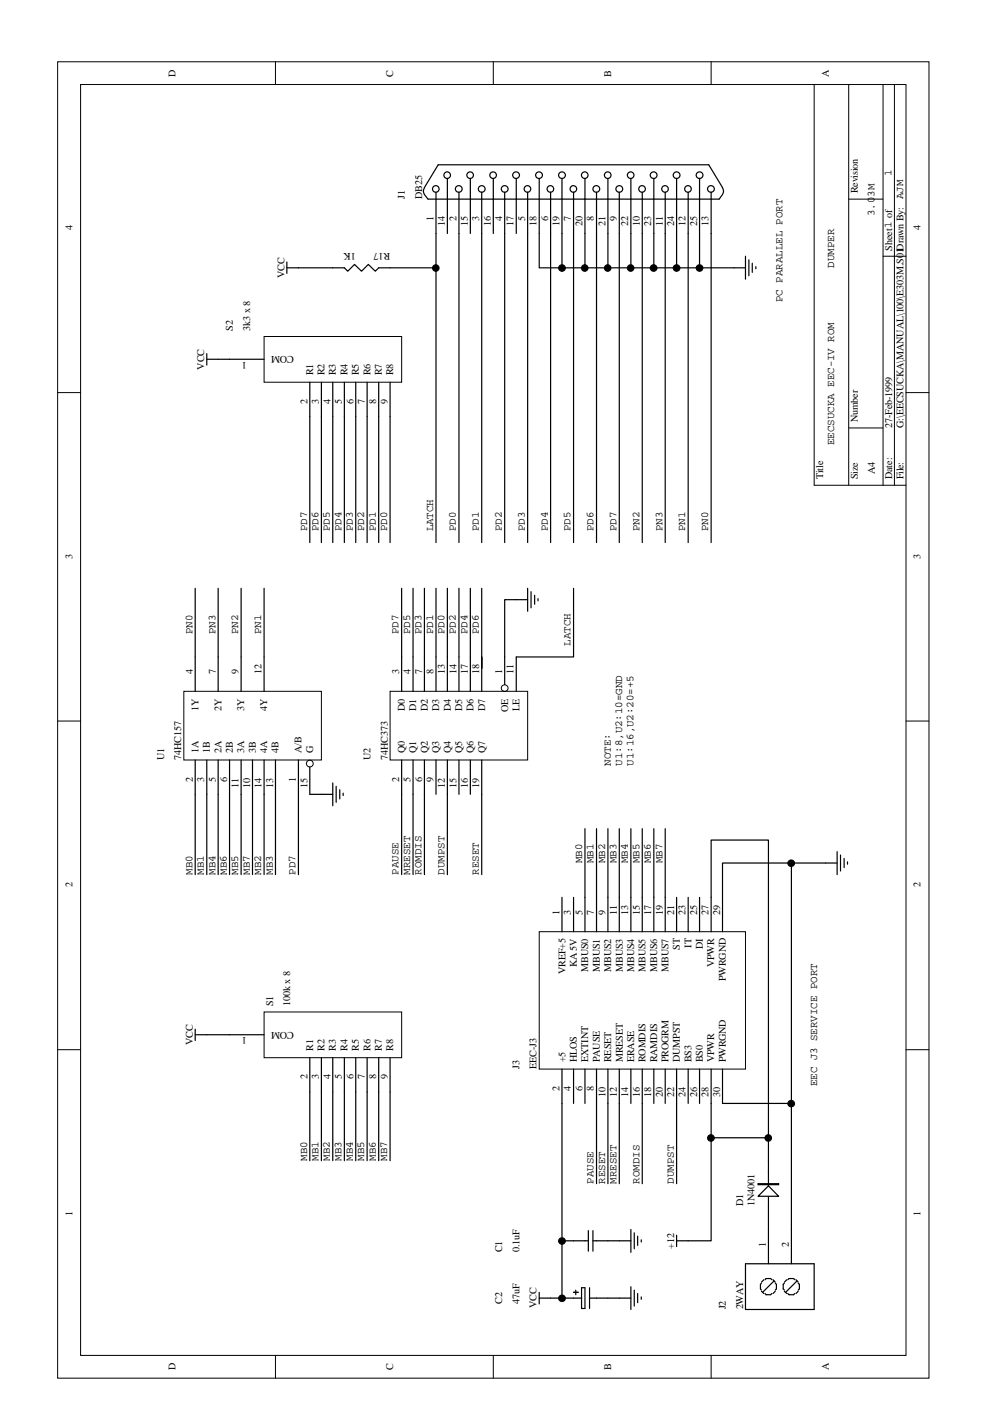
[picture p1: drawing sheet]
<svg xmlns="http://www.w3.org/2000/svg" width="210mm" height="297mm" viewBox="0 0 210 297" stroke-linecap="round" stroke-linejoin="round" font-family="sans-serif">
<g fill="none" stroke="#000" stroke-width=".21">
<path d="M12.2 13.1h184.8v279.1h-184.8zM17.1 17.9h175v269.5h-175zM58.4 13.1v4.8M104.6 13.1v4.8M150.8 13.1v4.8M172.6 17.9v85h19.5M179.9 17.9v85M187.2 17.9v85M189.6 17.9v85M179.9 42.2h7.3M187.2 54.3h4.9M12.2 83.2h4.9"/>
<path d="M179.9 90.7h7.3M192.1 83.2h4.9M12.2 152.9h4.9M192.1 152.9h4.9M12.2 222.6h4.9M192.1 222.6h4.9M58.4 287.4v4.8M104.6 287.4v4.8M150.8 287.4v4.8"/>
</g>
<path d="M56 71.3h29.2v9.7h-29.2z" fill-rule="evenodd" fill="#fff"/>
<path d="M56 71.3h29.2v9.7h-29.2z" fill="none" stroke="#000" stroke-width=".21"/>
<path d="M48.7 76.2h7.3M65.7 81v7.3M68.1 81v7.3M70.6 81v7.3M73 81v7.3M75.4 81v7.3M77.8 81v7.3M80.3 81v7.3M82.7 81v7.3" fill="none" stroke="#000" stroke-width=".25"/>
<path d="M56 214.6h29.2v9.7h-29.2z" fill-rule="evenodd" fill="#fff"/>
<path d="M56 214.6h29.2v9.7h-29.2z" fill="none" stroke="#000" stroke-width=".21"/>
<g fill="none" stroke="#000" stroke-width=".25">
<path d="M60.8 55.6v2.4M60.8 56.8h2.5M43.8 75v2.4M43.8 76.2h2.5M41.4 219.4h2.4M41.4 218.2v2.4M48.7 219.4h7.3M65.7 224.3v7.2M68.1 224.3v7.2M70.6 224.3v7.2M73 224.3v7.2M75.4 224.3v7.2"/>
<path d="M77.8 224.3v7.2M80.3 224.3v7.2M82.7 224.3v7.2M114.3 274v2.5M114.3 275.2h2.4"/>
</g>
<path d="M114.3 197.5h43.8v29.2h-43.8z" fill-rule="evenodd" fill="#fff"/>
<path d="M114.3 197.5h43.8v29.2h-43.8z" fill="none" stroke="#000" stroke-width=".21"/>
<g fill="none" stroke="#000" stroke-width=".25">
<path d="M90 39.8l2.9-4.9h57.4l2.9 4.9M90 39.8a1.19 1.19 0 0 0 0 1.4l.7 1h61.8l.7-1a1.24 1.24 0 0 0-.1-1.4M94.9 37.8v11.7M99.7 37.8v11.7M104.6 37.8v11.7M109.5 37.8v11.7M114.3 37.8v11.7M119.2 37.8v11.7M124 37.8v11.7M128.9 37.8v11.7M133.8 37.8v11.7M138.6 37.8v11.7"/>
<path d="M143.5 37.8v11.7M148.3 37.8v11.7M70.6 56.8h2.4l.7 .7 1.5-1.4 1.5 1.4 1.4-1.4 1.5 1.4 .7-.7h2.4M92.4 40.7v8.8M97.3 40.7v8.8M102.1 40.7v8.8M107 40.7v8.8M111.9 40.7v8.8M116.7 40.7v8.8M121.6 40.7v8.8M126.5 40.7v8.8M131.3 40.7v8.8"/>
<path d="M136.2 40.7v8.8M141 40.7v8.8M145.9 40.7v8.8M150.8 40.7v8.8M109.5 127.1h2.4M111.9 124.7v4.9M112.6 125.4v3.5M113.4 126.2v1.9M114.1 126.9v.5M119.2 190.3v7.2M121.6 190.3v7.2M124 190.3v7.2"/>
<path d="M126.5 190.3v7.2M128.9 190.3v7.2M131.3 190.3v7.2M133.8 190.3v7.2M136.2 190.3v7.2M138.6 190.3v7.2M141 190.3v7.2M143.5 190.3v7.2M145.9 190.3v7.2M148.3 190.3v7.2M150.8 190.3v7.2M153.2 190.3v7.2"/>
<path d="M119.2 226.7v7.2M121.6 226.7v7.2M124 226.7v7.2M126.5 226.7v7.2M128.9 226.7v7.2M131.3 226.7v7.2M133.8 226.7v7.2M136.2 226.7v7.2M138.6 226.7v7.2M141 226.7v7.2M143.5 226.7v7.2M145.9 226.7v7.2"/>
<path d="M148.3 226.7v7.2M150.8 226.7v7.2M153.2 226.7v7.2M158.1 267.9h14.5v9.7h-14.5zM161.4 272l-.2 .3v1l.2 .2M161.4 273.8l.6 .4M162 271.3l-.6 .5M162.2 274.2l.2 .3h1l.2-.3M162.9 260.7v7.2M163.6 271.3l-.2-.2h-1l-.2 .2M163.9 271.3l.5 .5M164.1 271.6l-2.4 2.4"/>
<path d="M164.4 272l.2 .3v1l-.2 .2M164.4 273.8l-.5 .4M166.3 272l-.2 .3v1l.2 .2M166.3 273.8l.5 .4M166.8 271.3l-.5 .5M167 274.2l.3 .3h1l.2-.3M167.8 260.7v7.2M168.5 271.3l-.2-.2h-1l-.3 .2M168.8 271.3l.4 .5M169 271.6l-2.4 2.4M169.2 272l.3 .3v1l-.3 .2M169.2 273.8l-.4 .4"/>
<circle cx="94.8" cy="37.1" r=".7"/>
<circle cx="99.7" cy="37.1" r=".7"/>
<circle cx="104.5" cy="37.1" r=".7"/>
<circle cx="109.4" cy="37.1" r=".71"/>
<circle cx="114.3" cy="37.1" r=".71"/>
<circle cx="119.1" cy="37.1" r=".71"/>
<circle cx="124" cy="37.1" r=".7"/>
<circle cx="128.8" cy="37.1" r=".7"/>
<circle cx="133.7" cy="37.1" r=".7"/>
<circle cx="138.6" cy="37.1" r=".71"/>
<circle cx="143.4" cy="37.1" r=".71"/>
<circle cx="148.3" cy="37.1" r=".71"/>
<circle cx="92.4" cy="40.1" r=".7"/>
<circle cx="97.3" cy="40.1" r=".71"/>
<circle cx="102.1" cy="40.1" r=".71"/>
<circle cx="107" cy="40.1" r=".71"/>
<circle cx="111.8" cy="40.1" r=".7"/>
<circle cx="116.7" cy="40.1" r=".7"/>
<circle cx="121.6" cy="40.1" r=".7"/>
<circle cx="126.4" cy="40.1" r=".71"/>
<circle cx="131.3" cy="40.1" r=".71"/>
<circle cx="136.1" cy="40.1" r=".7"/>
<circle cx="141" cy="40.1" r=".7"/>
<circle cx="145.9" cy="40.1" r=".7"/>
<circle cx="150.7" cy="40.1" r=".71"/>
</g>
<path d="M82.7 146.6h29.2v14.5h-29.2z" fill-rule="evenodd" fill="#fff"/>
<g fill="none" stroke="#000" stroke-width=".21">
<path d="M82.7 146.6h29.2v14.5h-29.2z"/>
<circle cx="107" cy="145.9" r=".71"/>
</g>
<g fill="none" stroke="#000" stroke-width=".25">
<path d="M155.6 56.8h2.5M158.1 54.3v4.9M158.8 55.1v3.4M159.5 55.8v2M160.3 56.5v.5M85.2 139.3v7.3M87.6 139.3v7.3M90 139.3v7.3M92.4 139.3v7.3M94.9 139.3v7.3M97.3 139.3v7.3M99.7 139.3v7.3"/>
<path d="M102.1 139.3v7.3M107 139.3v5.8M109.5 139.3v7.3M68.1 168.4h2.5M70.6 166v4.8M71.3 166.7v3.4M72 167.4v2M72.8 168.2v.5M85.2 161.1v7.3M87.6 161.1v7.3M90 161.1v7.3M92.4 161.1v7.3"/>
<path d="M94.9 161.1v7.3M97.3 161.1v7.3M99.7 161.1v7.3M102.1 161.1v7.3M121.6 263.1h3.1M124.7 260.9v4.4M125.7 263.1h3.2M125.7 260.9v4.4M131.3 263.1h2.5M133.8 260.7v4.8M134.5 261.4v3.4M135.2 262.1v1.9"/>
<path d="M136 262.9v.4"/>
</g>
<path d="M39 146.6h29.1v14.5h-29.1z" fill-rule="evenodd" fill="#fff"/>
<g fill="none" stroke="#000" stroke-width=".21">
<path d="M39 146.6h29.1v14.5h-29.1z"/>
<circle cx="65.7" cy="161.9" r=".72"/>
</g>
<g fill="none" stroke="#000" stroke-width=".25">
<path d="M41.4 139.3v7.3M46.3 139.3v7.3M51.1 139.3v7.3M56 139.3v7.3M41.4 161.1v7.3M43.8 161.1v7.3M46.3 161.1v7.3M48.7 161.1v7.3M51.1 161.1v7.3M53.5 161.1v7.3M56 161.1v7.3M58.4 161.1v7.3"/>
<path d="M63.3 161.1v7.3M65.7 162.6v5.8M175.1 183h2.4M177.5 180.6v4.8M178.2 181.3v3.4M179 182v2M179.7 182.7v.5M162.9 248.5v7.3M143.5 261.9v2.4M143.5 263.1h2.4"/>
</g>
<path d="M160.7 251h4.4v.2h-4.4z" fill-rule="evenodd" fill="#fff"/>
<path d="M160.7 251h4.4v.2h-4.4z" fill="none" stroke="#000" stroke-width=".25"/>
<path d="M160.7 253.6l2.2-2.2 2.2 2.2z" fill="#fff"/>
<g fill="none" stroke="#000" stroke-width=".25">
<path d="M63.3 56.8h7.3M82.7 56.8h9.7M92.4 49.5v65.5M97.3 49.5v65.5M102.1 49.5v65.5M107 49.5v65.5M111.9 49.5v65.5M114.3 49.5v7.3h41.3M116.7 49.5v65.5M119.2 49.5v7.3M121.6 49.5v65.5M124 49.5v7.3"/>
<path d="M126.5 49.5v65.5M128.9 49.5v7.3M131.3 49.5v65.5M133.8 49.5v7.3M136.2 49.5v65.5M138.6 49.5v7.3M141 49.5v65.5M143.5 49.5v7.3M145.9 49.5v65.5M148.3 49.5v7.3M150.8 49.5v65.5M46.3 76.2h2.4"/>
<path d="M65.7 88.3v26.7M68.1 88.3v26.7M70.6 88.3v26.7M73 88.3v26.7M75.4 88.3v26.7M77.8 88.3v26.7M80.3 88.3v26.7M82.7 88.3v26.7M41.4 124.7v14.6M46.3 124.7v14.6M51.1 124.7v14.6M56 124.7v14.6"/>
<path d="M85.2 124.7v14.6M87.6 124.7v14.6M90 124.7v14.6M92.4 124.7v14.6M94.9 124.7v14.6M97.3 124.7v14.6M99.7 124.7v14.6M102.1 124.7v17v-2.4M109.5 127.1h-2.5v12.2M121.6 124.7v14.6h-12.1M41.4 168.4v17M43.8 168.4v17"/>
<path d="M46.3 168.4v17M48.7 168.4v17M51.1 168.4v17M53.5 168.4v17M56 168.4v17M58.4 168.4v17M63.3 168.4v17M65.7 168.4h2.4M85.2 168.4v17M87.6 168.4v17M90 168.4v17M94.9 168.4v17"/>
<path d="M102.1 168.4v17M124 175.7v14.6M126.5 175.7v14.6M128.9 175.7v14.6M131.3 175.7v14.6M133.8 175.7v14.6M136.2 175.7v14.6M138.6 175.7v14.6M141 175.7v14.6M150.8 190.3v-12.2h12.1v70.4M153.2 190.3v-7.3h14.6v77.7M167.8 183h7.3"/>
<path d="M43.8 219.4h4.9M65.7 231.5v14.6M68.1 231.5v14.6M70.6 231.5v14.6M73 231.5v14.6M75.4 231.5v14.6M77.8 231.5v14.6M80.3 231.5v14.6M82.7 231.5v14.6M119.2 233.9v29.2h2.4M126.5 233.9v17.1M128.9 233.9v17.1"/>
<path d="M131.3 233.9v17.1M136.2 233.9v17.1M143.5 233.9v17.1M150.8 233.9v29.2h-4.9M153.2 233.9h14.6M150.8 241.2h12.1M160.7 253.6l2.2-2.2 2.2 2.2zM162.9 255.8v4.9M119.2 263.1v12.1h-2.5M119.2 275.2h4.1M121.6 274h1M122.1 273.5v1"/>
<path d="M123.3 273h.7v4.4h-.7zM125 275.2h8.8M125 273v4.4M128.9 263.1h2.4M133.8 272.8v4.8M134.5 273.5v3.4M135.2 274.2v2M136 275v.5"/>
</g>
<g fill="#000">
<circle cx="92.4" cy="56.8" r=".7"/>
<circle cx="119.1" cy="56.8" r=".71"/>
<circle cx="124" cy="56.8" r=".7"/>
<circle cx="128.8" cy="56.8" r=".7"/>
<circle cx="133.7" cy="56.8" r=".7"/>
<circle cx="138.6" cy="56.8" r=".71"/>
<circle cx="143.4" cy="56.8" r=".71"/>
<circle cx="148.3" cy="56.8" r=".71"/>
<circle cx="167.7" cy="183" r=".71"/>
<circle cx="167.7" cy="234" r=".71"/>
<circle cx="150.7" cy="241.3" r=".71"/>
<circle cx="162.9" cy="241.3" r=".7"/>
<circle cx="119.1" cy="275.3" r=".71"/>
<circle cx="119.1" cy="263.1" r=".71"/>
</g>
<g fill="none" stroke="#000" stroke-width=".21">
<circle cx="92.4" cy="56.8" r=".7"/>
<circle cx="119.1" cy="56.8" r=".71"/>
<circle cx="124" cy="56.8" r=".7"/>
<circle cx="128.8" cy="56.8" r=".7"/>
<circle cx="133.7" cy="56.8" r=".7"/>
<circle cx="138.6" cy="56.8" r=".71"/>
<circle cx="143.4" cy="56.8" r=".71"/>
<circle cx="148.3" cy="56.8" r=".71"/>
<circle cx="167.7" cy="183" r=".71"/>
<circle cx="167.7" cy="234" r=".71"/>
<circle cx="150.7" cy="241.3" r=".71"/>
<circle cx="162.9" cy="241.3" r=".7"/>
<circle cx="119.1" cy="275.3" r=".71"/>
<circle cx="119.1" cy="263.1" r=".71"/>
</g>
<g font-size="2.3">
<text x="189" y="37.4" transform="rotate(-90 189 37.4)">1</text>
<text x="185.4" y="45.9" transform="rotate(-90 185.4 45.9)">3.03M</text>
<text x="191.5" y="42.2" transform="rotate(-90 191.5 42.2)">AJM</text>
<text x="176.9" y="56.8" transform="rotate(-90 176.9 56.8)">DUMPER</text>
<text x="165.9" y="64.1" transform="rotate(-90 165.9 64.1)">PC PARALLEL PORT</text>
<text x="176.9" y="94.4" transform="rotate(-90 176.9 94.4)">EECSUCKA EEC-IV ROM</text>
<text x="65.1" y="112.6" transform="rotate(-90 65.1 112.6)">PD7</text>
<text x="67.5" y="112.6" transform="rotate(-90 67.5 112.6)">PD6</text>
<text x="70" y="112.6" transform="rotate(-90 70 112.6)">PD5</text>
<text x="72.4" y="112.6" transform="rotate(-90 72.4 112.6)">PD4</text>
<text x="74.8" y="112.6" transform="rotate(-90 74.8 112.6)">PD3</text>
<text x="77.2" y="112.6" transform="rotate(-90 77.2 112.6)">PD2</text>
<text x="79.7" y="112.6" transform="rotate(-90 79.7 112.6)">PD1</text>
<text x="82.1" y="112.6" transform="rotate(-90 82.1 112.6)">PD0</text>
<text x="91.8" y="112.6" transform="rotate(-90 91.8 112.6)">LATCH</text>
<text x="96.7" y="112.6" transform="rotate(-90 96.7 112.6)">PD0</text>
<text x="101.5" y="112.6" transform="rotate(-90 101.5 112.6)">PD1</text>
<text x="106.4" y="112.6" transform="rotate(-90 106.4 112.6)">PD2</text>
<text x="111.3" y="112.6" transform="rotate(-90 111.3 112.6)">PD3</text>
<text x="116.1" y="112.6" transform="rotate(-90 116.1 112.6)">PD4</text>
<text x="121" y="112.6" transform="rotate(-90 121 112.6)">PD5</text>
<text x="125.8" y="112.6" transform="rotate(-90 125.8 112.6)">PD6</text>
<text x="130.7" y="112.6" transform="rotate(-90 130.7 112.6)">PD7</text>
<text x="135.6" y="112.6" transform="rotate(-90 135.6 112.6)">PN2</text>
<text x="140.4" y="112.6" transform="rotate(-90 140.4 112.6)">PN3</text>
<text x="145.3" y="112.6" transform="rotate(-90 145.3 112.6)">PN1</text>
<text x="150.1" y="112.6" transform="rotate(-90 150.1 112.6)">PN0</text>
<text x="40.8" y="134.4" transform="rotate(-90 40.8 134.4)">PN0</text>
<text x="45.7" y="134.4" transform="rotate(-90 45.7 134.4)">PN3</text>
<text x="50.5" y="134.4" transform="rotate(-90 50.5 134.4)">PN2</text>
<text x="55.4" y="134.4" transform="rotate(-90 55.4 134.4)">PN1</text>
<text x="84.5" y="134.4" transform="rotate(-90 84.5 134.4)">PD7</text>
<text x="87" y="134.4" transform="rotate(-90 87 134.4)">PD5</text>
<text x="89.4" y="134.4" transform="rotate(-90 89.4 134.4)">PD3</text>
<text x="91.8" y="134.4" transform="rotate(-90 91.8 134.4)">PD1</text>
<text x="94.3" y="134.4" transform="rotate(-90 94.3 134.4)">PD0</text>
<text x="96.7" y="134.4" transform="rotate(-90 96.7 134.4)">PD2</text>
<text x="99.1" y="134.4" transform="rotate(-90 99.1 134.4)">PD4</text>
<text x="101.5" y="134.4" transform="rotate(-90 101.5 134.4)">PD6</text>
<text x="121" y="136.9" transform="rotate(-90 121 136.9)">LATCH</text>
<text x="129.5" y="162.4" transform="rotate(-90 129.5 162.4)">NOTE:</text>
<text x="131.9" y="162.4" transform="rotate(-90 131.9 162.4)">U1:8,U2:10=GND</text>
<text x="134.4" y="162.4" transform="rotate(-90 134.4 162.4)">U1:16,U2:20=+5</text>
<text x="40.8" y="185.4" transform="rotate(-90 40.8 185.4)">MB0</text>
<text x="43.2" y="185.4" transform="rotate(-90 43.2 185.4)">MB1</text>
<text x="45.7" y="185.4" transform="rotate(-90 45.7 185.4)">MB4</text>
<text x="48.1" y="185.4" transform="rotate(-90 48.1 185.4)">MB6</text>
<text x="50.5" y="185.4" transform="rotate(-90 50.5 185.4)">MB5</text>
<text x="52.9" y="185.4" transform="rotate(-90 52.9 185.4)">MB7</text>
<text x="55.4" y="185.4" transform="rotate(-90 55.4 185.4)">MB2</text>
<text x="57.8" y="185.4" transform="rotate(-90 57.8 185.4)">MB3</text>
<text x="62.6" y="185.4" transform="rotate(-90 62.6 185.4)">PD7</text>
<text x="84.5" y="185.4" transform="rotate(-90 84.5 185.4)">PAUSE</text>
<text x="87" y="185.4" transform="rotate(-90 87 185.4)">MRESET</text>
<text x="89.4" y="185.4" transform="rotate(-90 89.4 185.4)">ROMDIS</text>
<text x="94.3" y="185.4" transform="rotate(-90 94.3 185.4)">DUMPST</text>
<text x="101.5" y="185.4" transform="rotate(-90 101.5 185.4)">RESET</text>
<text x="123.4" y="183" transform="rotate(-90 123.4 183)">MB0</text>
<text x="125.8" y="183" transform="rotate(-90 125.8 183)">MB1</text>
<text x="128.3" y="183" transform="rotate(-90 128.3 183)">MB2</text>
<text x="130.7" y="183" transform="rotate(-90 130.7 183)">MB3</text>
<text x="133.1" y="183" transform="rotate(-90 133.1 183)">MB4</text>
<text x="135.6" y="183" transform="rotate(-90 135.6 183)">MB5</text>
<text x="138" y="183" transform="rotate(-90 138 183)">MB6</text>
<text x="140.4" y="183" transform="rotate(-90 140.4 183)">MB7</text>
<text x="173.3" y="230.3" transform="rotate(-90 173.3 230.3)">EEC J3 SERVICE PORT</text>
<text x="65.1" y="246.1" transform="rotate(-90 65.1 246.1)">MB0</text>
<text x="67.5" y="246.1" transform="rotate(-90 67.5 246.1)">MB1</text>
<text x="70" y="246.1" transform="rotate(-90 70 246.1)">MB2</text>
<text x="72.4" y="246.1" transform="rotate(-90 72.4 246.1)">MB3</text>
<text x="74.8" y="246.1" transform="rotate(-90 74.8 246.1)">MB4</text>
<text x="77.2" y="246.1" transform="rotate(-90 77.2 246.1)">MB5</text>
<text x="79.7" y="246.1" transform="rotate(-90 79.7 246.1)">MB6</text>
<text x="82.1" y="246.1" transform="rotate(-90 82.1 246.1)">MB7</text>
<text x="125.8" y="251" transform="rotate(-90 125.8 251)">PAUSE</text>
<text x="128.3" y="251" transform="rotate(-90 128.3 251)">RESET</text>
<text x="130.7" y="251" transform="rotate(-90 130.7 251)">MRESET</text>
<text x="135.6" y="251" transform="rotate(-90 135.6 251)">ROMDIS</text>
<text x="142.9" y="251" transform="rotate(-90 142.9 251)">DUMPST</text>
</g>
<g font-size="2.2">
<text x="37.2" y="16.2" transform="rotate(-90 37.2 16.2)">D</text>
<text x="83.4" y="16.2" transform="rotate(-90 83.4 16.2)">C</text>
<text x="129.6" y="16.2" transform="rotate(-90 129.6 16.2)">B</text>
<text x="175.8" y="16.2" transform="rotate(-90 175.8 16.2)">A</text>
<text x="181.8" y="41" transform="rotate(-90 181.8 41)">Revision</text>
<text x="85.8" y="42.2" transform="rotate(-90 85.8 42.2)">J1</text>
<text x="89.5" y="42.2" transform="rotate(-90 89.5 42.2)">DB25</text>
<text x="91.9" y="46.8" transform="rotate(-90 91.9 46.8)">1</text>
<text x="96.8" y="46.8" transform="rotate(-90 96.8 46.8)">2</text>
<text x="101.6" y="46.8" transform="rotate(-90 101.6 46.8)">3</text>
<text x="106.5" y="46.8" transform="rotate(-90 106.5 46.8)">4</text>
<text x="111.4" y="46.8" transform="rotate(-90 111.4 46.8)">5</text>
<text x="116.2" y="46.8" transform="rotate(-90 116.2 46.8)">6</text>
<text x="121.1" y="46.8" transform="rotate(-90 121.1 46.8)">7</text>
<text x="125.9" y="46.8" transform="rotate(-90 125.9 46.8)">8</text>
<text x="130.8" y="46.8" transform="rotate(-90 130.8 46.8)">9</text>
<text x="15.4" y="48.8" transform="rotate(-90 15.4 48.8)">4</text>
<text x="75.4" y="53.7" transform="rotate(-180 75.4 53.7)">1K</text>
<text x="82.7" y="53.7" transform="rotate(-180 82.7 53.7)">R17</text>
<text x="94.3" y="48" transform="rotate(-90 94.3 48)">14</text>
<text x="99.2" y="48" transform="rotate(-90 99.2 48)">15</text>
<text x="104" y="48" transform="rotate(-90 104 48)">16</text>
<text x="108.9" y="48" transform="rotate(-90 108.9 48)">17</text>
<text x="113.8" y="48" transform="rotate(-90 113.8 48)">18</text>
<text x="118.6" y="48" transform="rotate(-90 118.6 48)">19</text>
<text x="123.5" y="48" transform="rotate(-90 123.5 48)">20</text>
<text x="128.4" y="48" transform="rotate(-90 128.4 48)">21</text>
<text x="133.2" y="48" transform="rotate(-90 133.2 48)">22</text>
<text x="135.7" y="48" transform="rotate(-90 135.7 48)">10</text>
<text x="138.1" y="48" transform="rotate(-90 138.1 48)">23</text>
<text x="140.5" y="48" transform="rotate(-90 140.5 48)">11</text>
<text x="142.9" y="48" transform="rotate(-90 142.9 48)">24</text>
<text x="145.4" y="48" transform="rotate(-90 145.4 48)">12</text>
<text x="147.8" y="48" transform="rotate(-90 147.8 48)">25</text>
<text x="150.2" y="48" transform="rotate(-90 150.2 48)">13</text>
<text x="189.1" y="53.1" transform="rotate(-90 189.1 53.1)">Sheet1 of</text>
<text x="195.2" y="48.8" transform="rotate(-90 195.2 48.8)">4</text>
<text x="60.3" y="58.9" transform="rotate(-90 60.3 58.9)">VCC</text>
<text x="49.4" y="70.1" transform="rotate(-90 49.4 70.1)">S2</text>
<text x="53" y="70.1" transform="rotate(-90 53 70.1)">3k3 x 8</text>
<text x="52.4" y="76.7" transform="rotate(-180 52.4 76.7)">1</text>
<text x="62.3" y="75.5" transform="rotate(-180 62.3 75.5)">COM</text>
<text x="43.3" y="78.4" transform="rotate(-90 43.3 78.4)">VCC</text>
<text x="66.4" y="79.6" transform="rotate(-90 66.4 79.6)">R1</text>
<text x="68.8" y="79.6" transform="rotate(-90 68.8 79.6)">R2</text>
<text x="71.2" y="79.6" transform="rotate(-90 71.2 79.6)">R3</text>
<text x="73.7" y="79.6" transform="rotate(-90 73.7 79.6)">R4</text>
<text x="76.1" y="79.6" transform="rotate(-90 76.1 79.6)">R5</text>
<text x="78.6" y="79.6" transform="rotate(-90 78.6 79.6)">R6</text>
<text x="81" y="79.6" transform="rotate(-90 81 79.6)">R7</text>
<text x="83.4" y="79.6" transform="rotate(-90 83.4 79.6)">R8</text>
<text x="65.2" y="85.7" transform="rotate(-90 65.2 85.7)">2</text>
<text x="67.6" y="85.7" transform="rotate(-90 67.6 85.7)">3</text>
<text x="70" y="85.7" transform="rotate(-90 70 85.7)">4</text>
<text x="72.5" y="85.7" transform="rotate(-90 72.5 85.7)">5</text>
<text x="74.9" y="85.7" transform="rotate(-90 74.9 85.7)">6</text>
<text x="77.3" y="85.7" transform="rotate(-90 77.3 85.7)">7</text>
<text x="79.7" y="85.7" transform="rotate(-90 79.7 85.7)">8</text>
<text x="82.2" y="85.7" transform="rotate(-90 82.2 85.7)">9</text>
<text x="181.8" y="89.5" transform="rotate(-90 181.8 89.5)">Number</text>
<text x="189.1" y="90.7" transform="rotate(-90 189.1 90.7)">27-Feb-1999</text>
<text x="191.5" y="90.7" transform="rotate(-90 191.5 90.7)">G:\EECSUCKA\MANUAL\100\E303M.S01Drawn By:</text>
<text x="174.5" y="101.7" transform="rotate(-90 174.5 101.7)">Title</text>
<text x="181.8" y="101.7" transform="rotate(-90 181.8 101.7)">Size</text>
<text x="185.5" y="100.5" transform="rotate(-90 185.5 100.5)">A4</text>
<text x="189.1" y="101.7" transform="rotate(-90 189.1 101.7)">Date:</text>
<text x="191.5" y="101.7" transform="rotate(-90 191.5 101.7)">File:</text>
<text x="15.4" y="118.4" transform="rotate(-90 15.4 118.4)">3</text>
<text x="195.2" y="118.4" transform="rotate(-90 195.2 118.4)">3</text>
<text x="40.9" y="142.9" transform="rotate(-90 40.9 142.9)">4</text>
<text x="45.7" y="142.9" transform="rotate(-90 45.7 142.9)">7</text>
<text x="50.6" y="142.9" transform="rotate(-90 50.6 142.9)">9</text>
<text x="55.4" y="142.9" transform="rotate(-90 55.4 142.9)">12</text>
<text x="84.6" y="142.9" transform="rotate(-90 84.6 142.9)">3</text>
<text x="87.1" y="142.9" transform="rotate(-90 87.1 142.9)">4</text>
<text x="89.5" y="142.9" transform="rotate(-90 89.5 142.9)">7</text>
<text x="91.9" y="142.9" transform="rotate(-90 91.9 142.9)">8</text>
<text x="94.3" y="142.9" transform="rotate(-90 94.3 142.9)">13</text>
<text x="96.8" y="142.9" transform="rotate(-90 96.8 142.9)">14</text>
<text x="99.2" y="142.9" transform="rotate(-90 99.2 142.9)">17</text>
<text x="101.6" y="142.9" transform="rotate(-90 101.6 142.9)">18</text>
<text x="106.5" y="142.9" transform="rotate(-90 106.5 142.9)">1</text>
<text x="108.9" y="142.9" transform="rotate(-90 108.9 142.9)">11</text>
<text x="42.1" y="150.7" transform="rotate(-90 42.1 150.7)">1Y</text>
<text x="46.9" y="150.7" transform="rotate(-90 46.9 150.7)">2Y</text>
<text x="51.8" y="150.7" transform="rotate(-90 51.8 150.7)">3Y</text>
<text x="56.7" y="150.7" transform="rotate(-90 56.7 150.7)">4Y</text>
<text x="85.8" y="150.7" transform="rotate(-90 85.8 150.7)">D0</text>
<text x="88.3" y="150.7" transform="rotate(-90 88.3 150.7)">D1</text>
<text x="90.7" y="150.7" transform="rotate(-90 90.7 150.7)">D2</text>
<text x="93.1" y="150.7" transform="rotate(-90 93.1 150.7)">D3</text>
<text x="95.6" y="150.7" transform="rotate(-90 95.6 150.7)">D4</text>
<text x="98" y="150.7" transform="rotate(-90 98 150.7)">D5</text>
<text x="100.4" y="150.7" transform="rotate(-90 100.4 150.7)">D6</text>
<text x="102.9" y="150.7" transform="rotate(-90 102.9 150.7)">D7</text>
<text x="107.7" y="150.9" transform="rotate(-90 107.7 150.9)">OE</text>
<text x="110.1" y="150.7" transform="rotate(-90 110.1 150.7)">LE</text>
<text x="34.8" y="161.1" transform="rotate(-90 34.8 161.1)">U1</text>
<text x="38.4" y="161.1" transform="rotate(-90 38.4 161.1)">74HC157</text>
<text x="42.1" y="159.7" transform="rotate(-90 42.1 159.7)">1A</text>
<text x="44.5" y="159.7" transform="rotate(-90 44.5 159.7)">1B</text>
<text x="46.9" y="159.7" transform="rotate(-90 46.9 159.7)">2A</text>
<text x="49.4" y="159.7" transform="rotate(-90 49.4 159.7)">2B</text>
<text x="51.8" y="159.7" transform="rotate(-90 51.8 159.7)">3A</text>
<text x="54.3" y="159.7" transform="rotate(-90 54.3 159.7)">3B</text>
<text x="56.7" y="159.7" transform="rotate(-90 56.7 159.7)">4A</text>
<text x="59.1" y="159.7" transform="rotate(-90 59.1 159.7)">4B</text>
<text x="64" y="159.7" transform="rotate(-90 64 159.7)">A/B</text>
<text x="66.4" y="159.7" transform="rotate(-90 66.4 159.7)">G</text>
<text x="78.6" y="161.1" transform="rotate(-90 78.6 161.1)">U2</text>
<text x="82.2" y="161.1" transform="rotate(-90 82.2 161.1)">74HC373</text>
<text x="85.8" y="159.7" transform="rotate(-90 85.8 159.7)">Q0</text>
<text x="88.3" y="159.7" transform="rotate(-90 88.3 159.7)">Q1</text>
<text x="90.7" y="159.7" transform="rotate(-90 90.7 159.7)">Q2</text>
<text x="93.1" y="159.7" transform="rotate(-90 93.1 159.7)">Q3</text>
<text x="95.6" y="159.7" transform="rotate(-90 95.6 159.7)">Q4</text>
<text x="98" y="159.7" transform="rotate(-90 98 159.7)">Q5</text>
<text x="100.4" y="159.7" transform="rotate(-90 100.4 159.7)">Q6</text>
<text x="102.9" y="159.7" transform="rotate(-90 102.9 159.7)">Q7</text>
<text x="40.9" y="165.7" transform="rotate(-90 40.9 165.7)">2</text>
<text x="43.3" y="165.7" transform="rotate(-90 43.3 165.7)">3</text>
<text x="45.7" y="165.7" transform="rotate(-90 45.7 165.7)">5</text>
<text x="48.2" y="165.7" transform="rotate(-90 48.2 165.7)">6</text>
<text x="50.6" y="167" transform="rotate(-90 50.6 167)">11</text>
<text x="53" y="167" transform="rotate(-90 53 167)">10</text>
<text x="55.4" y="167" transform="rotate(-90 55.4 167)">14</text>
<text x="57.9" y="167" transform="rotate(-90 57.9 167)">13</text>
<text x="62.7" y="165.7" transform="rotate(-90 62.7 165.7)">1</text>
<text x="65.2" y="167" transform="rotate(-90 65.2 167)">15</text>
<text x="84.6" y="165.7" transform="rotate(-90 84.6 165.7)">2</text>
<text x="87.1" y="165.7" transform="rotate(-90 87.1 165.7)">5</text>
<text x="89.5" y="165.7" transform="rotate(-90 89.5 165.7)">6</text>
<text x="91.9" y="165.7" transform="rotate(-90 91.9 165.7)">9</text>
<text x="94.3" y="167" transform="rotate(-90 94.3 167)">12</text>
<text x="96.8" y="167" transform="rotate(-90 96.8 167)">15</text>
<text x="99.2" y="167" transform="rotate(-90 99.2 167)">16</text>
<text x="101.6" y="167" transform="rotate(-90 101.6 167)">19</text>
<text x="15.4" y="188.1" transform="rotate(-90 15.4 188.1)">2</text>
<text x="195.2" y="188.1" transform="rotate(-90 195.2 188.1)">2</text>
<text x="118.6" y="193.9" transform="rotate(-90 118.6 193.9)">1</text>
<text x="121.1" y="193.9" transform="rotate(-90 121.1 193.9)">3</text>
<text x="123.5" y="193.9" transform="rotate(-90 123.5 193.9)">5</text>
<text x="125.9" y="193.9" transform="rotate(-90 125.9 193.9)">7</text>
<text x="128.4" y="193.9" transform="rotate(-90 128.4 193.9)">9</text>
<text x="130.8" y="193.9" transform="rotate(-90 130.8 193.9)">11</text>
<text x="133.2" y="193.9" transform="rotate(-90 133.2 193.9)">13</text>
<text x="135.7" y="193.9" transform="rotate(-90 135.7 193.9)">15</text>
<text x="138.1" y="193.9" transform="rotate(-90 138.1 193.9)">17</text>
<text x="140.5" y="193.9" transform="rotate(-90 140.5 193.9)">19</text>
<text x="142.9" y="193.9" transform="rotate(-90 142.9 193.9)">21</text>
<text x="145.4" y="193.9" transform="rotate(-90 145.4 193.9)">23</text>
<text x="147.8" y="193.9" transform="rotate(-90 147.8 193.9)">25</text>
<text x="150.2" y="193.9" transform="rotate(-90 150.2 193.9)">27</text>
<text x="152.7" y="193.9" transform="rotate(-90 152.7 193.9)">29</text>
<text x="144.2" y="201.4" transform="rotate(-90 144.2 201.4)">ST</text>
<text x="146.6" y="200.9" transform="rotate(-90 146.6 200.9)">IT</text>
<text x="149" y="201.2" transform="rotate(-90 149 201.2)">DI</text>
<text x="119.9" y="206.5" transform="rotate(-90 119.9 206.5)">VREF+5</text>
<text x="122.3" y="205.1" transform="rotate(-90 122.3 205.1)">KA 5V</text>
<text x="124.7" y="206.1" transform="rotate(-90 124.7 206.1)">MBUS0</text>
<text x="127.2" y="206.1" transform="rotate(-90 127.2 206.1)">MBUS1</text>
<text x="129.6" y="206.1" transform="rotate(-90 129.6 206.1)">MBUS2</text>
<text x="132" y="206.1" transform="rotate(-90 132 206.1)">MBUS3</text>
<text x="134.4" y="206.1" transform="rotate(-90 134.4 206.1)">MBUS4</text>
<text x="136.9" y="206.1" transform="rotate(-90 136.9 206.1)">MBUS5</text>
<text x="139.3" y="206.1" transform="rotate(-90 139.3 206.1)">MBUS6</text>
<text x="141.7" y="206.1" transform="rotate(-90 141.7 206.1)">MBUS7</text>
<text x="151.5" y="205.1" transform="rotate(-90 151.5 205.1)">VPWR</text>
<text x="153.9" y="208" transform="rotate(-90 153.9 208)">PWRGND</text>
<text x="57.9" y="213.3" transform="rotate(-90 57.9 213.3)">S1</text>
<text x="61.5" y="213.3" transform="rotate(-90 61.5 213.3)">100k x 8</text>
<text x="40.9" y="221.6" transform="rotate(-90 40.9 221.6)">VCC</text>
<text x="52.4" y="219.9" transform="rotate(-180 52.4 219.9)">1</text>
<text x="62.3" y="218.7" transform="rotate(-180 62.3 218.7)">COM</text>
<text x="66.4" y="222.8" transform="rotate(-90 66.4 222.8)">R1</text>
<text x="68.8" y="222.8" transform="rotate(-90 68.8 222.8)">R2</text>
<text x="71.2" y="222.8" transform="rotate(-90 71.2 222.8)">R3</text>
<text x="73.7" y="222.8" transform="rotate(-90 73.7 222.8)">R4</text>
<text x="76.1" y="222.8" transform="rotate(-90 76.1 222.8)">R5</text>
<text x="78.6" y="222.8" transform="rotate(-90 78.6 222.8)">R6</text>
<text x="81" y="222.8" transform="rotate(-90 81 222.8)">R7</text>
<text x="83.4" y="222.8" transform="rotate(-90 83.4 222.8)">R8</text>
<text x="110.1" y="226.7" transform="rotate(-90 110.1 226.7)">J3</text>
<text x="113.8" y="226.7" transform="rotate(-90 113.8 226.7)">EEC-J3</text>
<text x="119.9" y="225.2" transform="rotate(-90 119.9 225.2)">+5</text>
<text x="122.3" y="225.2" transform="rotate(-90 122.3 225.2)">HLOS</text>
<text x="124.7" y="225.2" transform="rotate(-90 124.7 225.2)">EXTINT</text>
<text x="127.2" y="225.2" transform="rotate(-90 127.2 225.2)">PAUSE</text>
<text x="129.6" y="225.2" transform="rotate(-90 129.6 225.2)">RESET</text>
<text x="132" y="225.2" transform="rotate(-90 132 225.2)">MRESET</text>
<text x="134.4" y="225.2" transform="rotate(-90 134.4 225.2)">ERASE</text>
<text x="136.9" y="225.2" transform="rotate(-90 136.9 225.2)">ROMDIS</text>
<text x="139.3" y="225.2" transform="rotate(-90 139.3 225.2)">RAMDIS</text>
<text x="141.7" y="225.2" transform="rotate(-90 141.7 225.2)">PROGRM</text>
<text x="144.2" y="225.2" transform="rotate(-90 144.2 225.2)">DUMPST</text>
<text x="146.6" y="225.2" transform="rotate(-90 146.6 225.2)">BS3</text>
<text x="149" y="225.2" transform="rotate(-90 149 225.2)">BS0</text>
<text x="151.5" y="225.2" transform="rotate(-90 151.5 225.2)">VPWR</text>
<text x="153.9" y="225.2" transform="rotate(-90 153.9 225.2)">PWRGND</text>
<text x="65.2" y="228.9" transform="rotate(-90 65.2 228.9)">2</text>
<text x="67.6" y="228.9" transform="rotate(-90 67.6 228.9)">3</text>
<text x="70" y="228.9" transform="rotate(-90 70 228.9)">4</text>
<text x="72.5" y="228.9" transform="rotate(-90 72.5 228.9)">5</text>
<text x="74.9" y="228.9" transform="rotate(-90 74.9 228.9)">6</text>
<text x="77.3" y="228.9" transform="rotate(-90 77.3 228.9)">7</text>
<text x="79.7" y="228.9" transform="rotate(-90 79.7 228.9)">8</text>
<text x="82.2" y="228.9" transform="rotate(-90 82.2 228.9)">9</text>
<text x="118.6" y="231.3" transform="rotate(-90 118.6 231.3)">2</text>
<text x="121.1" y="231.3" transform="rotate(-90 121.1 231.3)">4</text>
<text x="123.5" y="231.3" transform="rotate(-90 123.5 231.3)">6</text>
<text x="125.9" y="231.3" transform="rotate(-90 125.9 231.3)">8</text>
<text x="128.4" y="232.5" transform="rotate(-90 128.4 232.5)">10</text>
<text x="130.8" y="232.5" transform="rotate(-90 130.8 232.5)">12</text>
<text x="133.2" y="232.5" transform="rotate(-90 133.2 232.5)">14</text>
<text x="135.7" y="232.5" transform="rotate(-90 135.7 232.5)">16</text>
<text x="138.1" y="232.5" transform="rotate(-90 138.1 232.5)">18</text>
<text x="140.5" y="232.5" transform="rotate(-90 140.5 232.5)">20</text>
<text x="142.9" y="232.5" transform="rotate(-90 142.9 232.5)">22</text>
<text x="145.4" y="232.5" transform="rotate(-90 145.4 232.5)">24</text>
<text x="147.8" y="232.5" transform="rotate(-90 147.8 232.5)">26</text>
<text x="150.2" y="232.5" transform="rotate(-90 150.2 232.5)">28</text>
<text x="152.7" y="232.5" transform="rotate(-90 152.7 232.5)">30</text>
<text x="15.4" y="257.7" transform="rotate(-90 15.4 257.7)">1</text>
<text x="157.5" y="255.8" transform="rotate(-90 157.5 255.8)">D1</text>
<text x="160" y="255.8" transform="rotate(-90 160 255.8)">1N4001</text>
<text x="195.2" y="257.7" transform="rotate(-90 195.2 257.7)">1</text>
<text x="106.5" y="265.5" transform="rotate(-90 106.5 265.5)">C1</text>
<text x="110.1" y="265.5" transform="rotate(-90 110.1 265.5)">0.1uF</text>
<text x="142.9" y="264.8" transform="rotate(-90 142.9 264.8)">+12</text>
<text x="162.4" y="264.3" transform="rotate(-90 162.4 264.3)">1</text>
<text x="167.2" y="264.3" transform="rotate(-90 167.2 264.3)">2</text>
<text x="106.5" y="276.5" transform="rotate(-90 106.5 276.5)">C2</text>
<text x="110.1" y="276.5" transform="rotate(-90 110.1 276.5)">47uF</text>
<text x="113.8" y="277.4" transform="rotate(-90 113.8 277.4)">VCC</text>
<text x="153.9" y="277.6" transform="rotate(-90 153.9 277.6)">J2</text>
<text x="157.5" y="277.6" transform="rotate(-90 157.5 277.6)">2WAY</text>
<text x="37.2" y="290.5" transform="rotate(-90 37.2 290.5)">D</text>
<text x="83.4" y="290.5" transform="rotate(-90 83.4 290.5)">C</text>
<text x="129.6" y="290.5" transform="rotate(-90 129.6 290.5)">B</text>
<text x="175.8" y="290.5" transform="rotate(-90 175.8 290.5)">A</text>
</g>
</svg>
